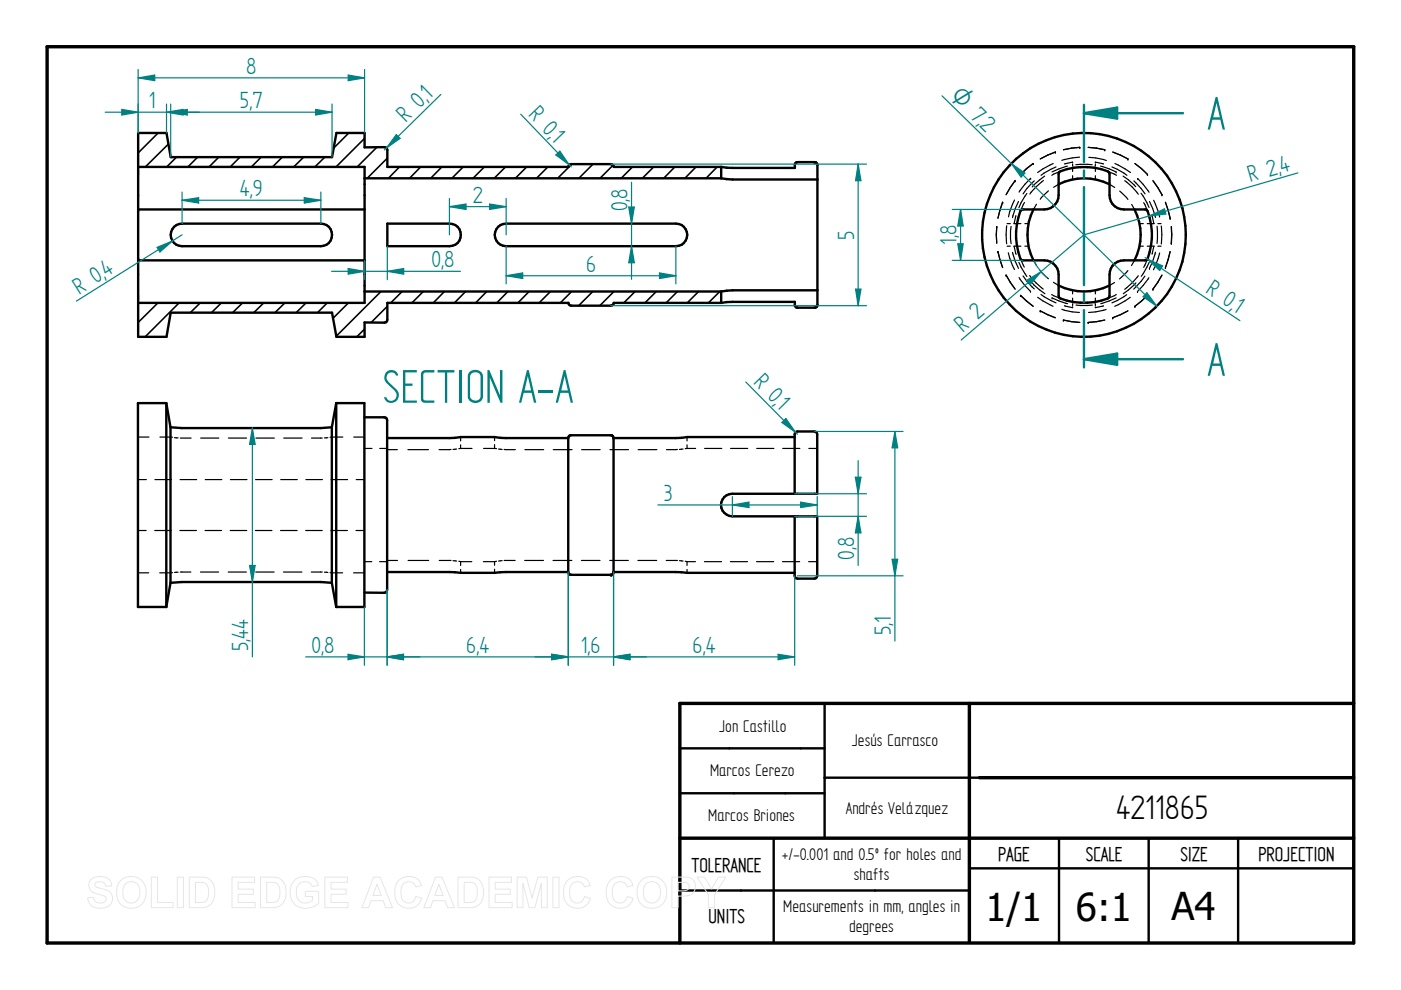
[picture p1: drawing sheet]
<svg xmlns="http://www.w3.org/2000/svg" width="297mm" height="210mm" viewBox="0 0 297 210" stroke-linecap="round" stroke-linejoin="round" font-family="sans-serif">
<path d="M10 9.9h277v190h-277zM205.5 149.1v50.5M287 149.1h-142.9v50.8M144.1 177.7h142.9M207.6 164.9h79.4" fill="none" stroke="#000" stroke-width=".72"/>
<g fill="none" stroke="#000" stroke-width=".51">
<path d="M235.2 39.1a12.1 12.1 0 0 0-10.8 0M216.5 44.5l4.9-.1a3.1 3.1 0 0 0 3-3l.1-4.9a13.1 13.1 0 0 1 10.6 0l.1 .4v4.5a2.98 2.98 0 0 0 3 3l4.9 .1a13.1 13.1 0 0 1 0 10.6l-4.9 .1a3 3 0 0 0-3 3v4.5l-.1 .4a13.1 13.1 0 0 1-10.6 0l-.1-4.9a3.1 3.1 0 0 0-3-3l-4.9-.1a13.1 13.1 0 0 1 0-10.6zM219.1 44.4a12.1 12.1 0 0 0 0 10.8M240.5 44.4a11.8 11.8 0 0 1 0 10.8M235.2 60.5a12.1 12.1 0 0 1-10.8 0M35.3 85.5l.8 5.1M35.3 85.5h-6.1v43.2h6.1M35.3 85.5v43.2M36.1 90.6v33M36.1 90.6l2.5 .2h29.4l2.4-.2M70.4 90.6v33M71.3 85.5h6v43.2h-6"/>
<path d="M71.3 85.5l-.9 5.1M71.3 85.5v43.2M77.3 88.5h4.1l.4 .1 .3 .5v36l-.3 .5-.4 .1-4.1-.1M82.1 92.9h13.2l2.4-.2h7.2l2.4 .2h13.2M121 92.3l-.3 .1-.2 .4v28.5l-22.8 .2-2.4-.2h-13.2M121.1 92.3h8.6l.3 .5M130 92.8l.1 .1M130.1 92.9v28.4M168.5 92.7h-22.8l-2.4 .2h-13.2M168.5 104.7l.1-12.9 .5-.3 3.9 .1 .3 .5v12.6h-18a2.39 2.39 0 0 0-2.4 2.4 2.39 2.39 0 0 0 2.4 2.4h18v12.6l-.3 .5-3.9 .1-.5-.3-.1-12.9M36.1 123.6l-.8 5.1M36.1 123.6l2.5-.2h29.4l2.4 .2"/>
<path d="M70.4 123.6l.9 5.1M120.5 121.3l.1 .4 .4 .2h8.5M130.1 121.3l-.2 .5-.3 .1M130.1 121.3l38.4 .2M144.1 158.7h30.7M174.8 149.1v28.6M144.1 168.2h30.7M164 177.7v22.2M207.6 164.9h-32.8M224.5 177.7v22.2M243.5 177.7v22.2M262.5 177.7v22.2"/>
<path d="M144.1 188.8h61.4M205.5 184.1h81.5"/>
<circle cx="229.8" cy="49.8" r="21.6"/>
</g>
<g fill="none" stroke="#000" stroke-width=".25">
<path d="M215.2 38.3l-1.9 3M215.2 38.3h.1M218.5 37.8l-1.2 1.3-1.2 1.6M218.5 37.8h.1M219 34.7l-2.6 2.3M219 34.7h.1M219.1 34.7l-2.7 2.3M219.1 34.7h.1M219.3 38.4l-1.6 1.6-.8 1.1M221.2 38.3l-1.5 1.3-1.3 1.5M221.5 37.3l-2.6 2.3M222.1 32.9l-1.5 .8"/>
<path d="M223.3 34.7l-2.2 1.1-1.1 .8M223.8 32.2h.1M223.8 32.2l-1.7 .7M223.8 32.3h.1M223.8 32.3l-1.7 .6M223.9 35.4l-3.2 1.8M224.4 39.1l-1 .6M224.8 36.3l-1.8 .9M226.3 35.2l-3.2 1.2M227.4 35.4v1M227.4 37.3v.8M227.4 34.5v-.1l-1.7 .4"/>
<path d="M227.4 34.8v.4M228.1 34.9h3.5M228.9 33.3l-1.6 .2-2.2 .5M228.9 31.2h.1M228.9 31.2l-3.4 .6M230.7 31.2l3.5 .5M230.8 33.4l1.5 .1 2.3 .5M232.2 37.3v.8M232.2 34.6v-.2l1.8 .4M232.2 34.8v.3M232.2 35.4v1M233.3 35.2l3.3 1.2"/>
<path d="M234.2 31.7h.1M234.9 36.3l1.8 .9M235.2 39.1l1.1 .7M235.8 35.4l1.1 .5 2 1.3M235.9 32.2l1.7 .7M235.9 32.3l1.7 .6M236.4 34.7l3.3 1.9M236.6 36.4h.1M237.6 32.9l1.5 .8M238.1 37.3l1.2 .8 1.5 1.5M238.5 38.3a11.6 11.6 0 0 1 2.8 2.9M239.1 33.7h.1"/>
<path d="M240.4 38.4l2.4 2.7M241.2 37.8l2.4 3M241.2 37.8h.1M243.3 37h.1M243.3 37l-2.7-2.3 2.7 2.3M244.4 38.3l1 1.5M244.5 38.3l1 1.5M245.4 39.8l1 1.5M211.3 48h.1M211.3 48v3.6M211.6 53.3l.4 1.7M211.6 53.3h.1"/>
<path d="M212 55l.6 1.7M212 44.6l-.4 1.7M212.6 42.9h.1M212.6 42.9l-.6 1.7M213.3 58.3l1.9 3M213.3 58.3h.1M213.4 47.9l-.1 1.9 .1 1.9M213.5 47.4h.7M213.5 52.2h.7M213.8 53.6l.3 1.1 1 2.5M214.4 48l-.2 2.6 .2 1M214.7 53.5l.6 1.9 .6 1.5"/>
<path d="M215.1 42.4l-1 2.5-.3 1.1M215.4 45.7l-.4 1.7h1.4M215.9 42.7l-.6 1.5-.6 1.9M216 55.6l1.7 3M216.1 58.8l1.2 1.7 1.2 1.3M216.3 54.8l.9 1.8M216.4 52.2h-1.4l.4 1.7M216.9 58.5l.8 1.1 1.6 1.7M217.2 42.9l-.9 1.9M217.3 47.4h.8M217.3 52.2h.8M217.7 41l-1.2 2-.5 1"/>
<path d="M218.3 58.4l1.4 1.6 1.5 1.3M219.1 55.2l.6 1.1M219.7 43.3l-.6 1.1M220.5 57.3l1.8 1.8M222.3 40.5l-1.7 1.7M223.3 59.9l1.1 .6M236.3 59.9l-1.1 .6M237.4 40.5l1.7 1.8M239.1 57.4l-1.7 1.7M239.9 43.3l.6 1.1M240.5 55.2l-.6 1.1M240.8 60l-2.6 2.3"/>
<path d="M241.3 58.5l-1.3 1.5-1.5 1.3M241.6 47.4h.8M241.6 52.2h.8M241.9 41l1.7 3M242.5 43l.8 1.8M242.7 58.5l-.8 1.1-1.5 1.7M243.2 47.4h1.5M243.2 52.2h1.5M243.3 54.8l-.8 1.9M243.6 58.9l-2.4 2.9M243.7 55.6l-1.7 3M243.7 56.9h.1"/>
<path d="M243.7 42.7l.7 1.5 .6 1.9M244.3 45.7l.3 1.7M244.6 42.5l1.3 3.5M244.6 52.2l-.3 1.7M245 53.5l-.6 1.9-.7 1.5M245.3 48v3.6M245.4 59.9l-1 1.4M245.5 59.9l-1 1.4M245.5 47.4h.7M245.5 52.2h.7M245.9 53.6l-1.3 3.6M246.2 47.9l.1 1.9-.1 1.9"/>
<path d="M246.3 41.3h.1M246.3 58.3l-.9 1.6M246.4 41.3h.1M246.4 58.3l-.9 1.6M247.1 56.7h.1M248.1 46.3h.1M248.1 53.3l-1 3.4M248.1 46.3l-1-3.4 1 3.4M248.3 51.6h.1M248.3 48l.1 1.8M248.4 48l.1 1.8M248.4 51.6h.1"/>
<path d="M248.4 49.8l-.1 1.8M248.5 49.8l-.1 1.8M216.4 62.7l2.7 2.2M216.4 62.7h.1M216.4 62.6l1.3 1.2M216.4 62.6h.1M218.5 61.8h.1M218.9 60l2.6 2.3M220 63l3.3 1.9M220.6 65.9l1.5 .8M220.6 65.9h.1M220.7 62.4l3.2 1.8"/>
<path d="M222.1 66.7l1.6 .7M222.1 66.7l1.7 .7M223 62.4l1.8 .9M223.1 63.2h.1M223.1 63.2l3.3 1.2M225.1 65.6l2.2 .5 1.6 .2M225.5 67.9l3.4 .5M225.5 67.9h.1M225.7 64.8l1.7 .4v-.2M227.4 61.6v.7M227.4 63.2v1M227.4 64.4v.4"/>
<path d="M230.7 68.4h.1M231.6 64.7h-3.5M232.2 63.2v1M232.2 61.6v.7M232.2 64.4v.4M234 64.9l-1.8 .3v-.1M234.2 67.9l-3.5 .5M234.5 65.6l-2.2 .5-1.5 .2M235.9 67.4h.1M236.6 63.2l-3.2 1.2M236.7 62.4l-1.8 .9M238.9 62.5l-2 1.2-1.1 .5"/>
<path d="M239.1 65.9l-3.2 1.5M239.6 63l-1.1 .8-2.2 1.1M240.6 64.9h.1M241.2 61.8h.1M242 63.8l-1.4 1.1M243.3 62.6l-1.3 1.2M243.3 62.7l-1.3 1.1M244.4 61.3h.1M244.5 61.3h.1M29.2 92.7h2.4M33.9 92.7h2.3M36.1 92.7h.5"/>
<path d="M37 92.8h.8M38.2 92.9h2.3M42.5 92.9h3.9M48.4 92.9h3.9M54.3 92.9h3.9M60.2 92.9h3.8M68.3 92.9h-2.3M69.5 92.8h-.7M72.7 92.7h-2.7M75 92.7h2.3M77.3 95.1h1.6M80.5 95.1h1.6"/>
<path d="M82.1 95.3h2.1M86.5 95.3h4.3M95.6 95.3h-2.5M96.8 95.2l-.7 .1M97.7 92.7v.8M97.7 94.3v.8M97.7 95.1h-.4M97.7 95.1h2.4M102.5 95.1h2.4M104.9 92.7v.7M104.9 94.3v.8M104.9 95.1h.4"/>
<path d="M105.7 95.2l.8 .1M106.9 95.3h2.4M111.3 95.3h4M117.3 95.3h4M123.3 95.3h4M129.3 95.3h4M135.3 95.3h4M143.6 95.3h-2.3M144.8 95.2l-.7 .1M145.7 92.7v.8M145.7 94.3v.8M145.7 95.1h1.8"/>
<path d="M145.7 95.1h-.4M149.4 95.1h3.6M154.9 95.1h3.6M160.4 95.1h3.7M165.9 95.1h3.7M171.5 95.1h1.8M29.2 101.7h1.8M29.2 112.5h1.8M32.8 112.5h3.5M32.8 101.7h3.6M38.1 112.5h3.6M38.2 101.7h3.5"/>
<path d="M43.5 112.5h3.5M43.5 101.7h3.5M48.8 112.5h3.5M48.8 101.7h3.6M54.1 112.5h3.6M54.2 101.7h3.5M59.5 112.5h3.5M59.5 101.7h3.5M64.8 112.5h3.5M64.9 101.7h3.5M70.1 112.5h3.6M70.2 101.7h3.5"/>
<path d="M75.5 112.5h1.8M75.5 101.7h1.8M77.3 119.1h1.5M80.5 119.1h1.6M82.1 118.8h2.2M86.5 118.8h4.4M93.1 118.8h2.5M96.1 118.9l.7 .1M97.3 119l.4 .1M97.7 119.1v.8M97.7 119.1h2.3M102.5 119.1h2.4"/>
<path d="M104.9 119.1v.7M105.3 119l-.4 .1M106.5 118.9l-.8 .1M109.2 118.8h-2.3M111.2 118.8h4M117.3 118.8h3.9M123.3 118.8h3.9M129.3 118.8h3.9M135.3 118.8h3.9M141.3 118.8h2.3M144.1 118.9l.7 .1M145.3 119l.4 .1"/>
<path d="M145.7 119.1v.8M145.7 119.1h1.7M149.3 119.1h3.7M154.9 119.1h3.6M160.4 119.1h3.6M165.9 119.1h3.6M171.4 119.1h1.9M29.2 121.5h2.3M33.9 121.5h2.3M36.6 121.4l-.5 .1M37.8 121.3l-.8 .1M38.2 121.3h2.3"/>
<path d="M42.5 121.3h3.9M48.4 121.3h3.8M54.2 121.3h3.9M60.1 121.3h3.9M66 121.3h2.3M68.8 121.3l.7 .1M70 121.4l2.6 .1M75 121.5h2.3M97.7 120.7v.8M104.9 120.7v.8M145.7 120.7v.8"/>
</g>
<g fill="#000">
<circle cx="130" cy="92.8" r=".25"/>
<circle cx="129.6" cy="121.9" r=".25"/>
</g>
<path d="M229.8 36.2v1.6M229.8 39.7v20.8M250.8 24h-21v10.4M229.8 62.2v1.8M229.8 65.7v10.5" fill="none" stroke="#008080" stroke-width=".51"/>
<path d="M229.8 24l7.1-1.2v2.3z" fill="#008080"/>
<path d="M229.8 24l7.1-1.2v2.3zM229.8 76.2h21" fill="none" stroke="#008080" stroke-width=".51"/>
<path d="M229.8 76.2l7.1-1.2v2.3z" fill="#008080"/>
<path d="M229.8 22.2v1.8M229.8 76.2l7.1-1.2v2.3zM229.8 76.2v1.7" fill="none" stroke="#008080" stroke-width=".51"/>
<g fill="none" stroke="#000" stroke-width=".34">
<path d="M33.5 28.2l-4.2 4.2M35.7 30.5l-4.9 4.9M37.4 33.3l-2.1 2.1M41.9 33.3l-2.1 2.1M46.4 33.3l-2.1 2.1M50.9 33.3l-2.1 2.1M55.4 33.3l-2.1 2.1M59.9 33.3l-2.1 2.1M64.4 33.3l-2.1 2.1M68.9 33.3l-2.1 2.1M74 28.2l-3.3 3.2M77.3 29.3l-6.1 6.1"/>
<path d="M79.9 31.2l-4.2 4.2M82.1 33.5l-4.3 4.3M84.7 35.4l-2.4 2.4M89.2 35.4l-2.4 2.4M93.7 35.4l-2.4 2.4M98.2 35.4l-2.4 2.4M102.7 35.4l-2.4 2.4M107.2 35.4l-2.4 2.4M111.7 35.4l-2.4 2.4M116.2 35.4l-2.5 2.4M121.2 34.8l-3 3M125.7 34.8l-3 3"/>
<path d="M130 35.1l-2.8 2.7M134.1 35.4l-2.4 2.4M138.6 35.4l-2.4 2.4M143.1 35.4l-2.4 2.4M147.6 35.4l-2.4 2.4M152.1 35.4l-2.4 2.4M33.5 64.2l-4.2 4.2M35.3 71.3v.1M38 64.2l-7.2 7.2M42.5 64.2l-2.2 2.1M46.9 64.2l-2.1 2.1M51.4 64.2l-2.1 2.1"/>
<path d="M55.9 64.2l-2.1 2.1M60.4 64.2l-2.1 2.1M64.9 64.2l-2.1 2.1M69.4 64.2l-2.1 2.1M73.9 64.2l-3.3 3.3M77.3 69.8l-1.7 1.6M80.8 61.8l-9.5 9.5M82.1 64.9l-3.4 3.5M85.3 61.8l-2.5 2.4M89.7 61.8l-2.4 2.4M94.2 61.8l-2.3 2.4M98.7 61.8l-2.4 2.4"/>
<path d="M103.2 61.8l-2.4 2.4M107.7 61.8l-2.4 2.4M112.2 61.8l-2.4 2.4M116.7 61.8l-2.4 2.4M121.2 61.8l-2.4 2.4M125.7 61.8l-3 3M130.2 61.8l-3 3M134.7 61.8l-2.5 2.4M139.1 61.8l-2.4 2.4M143.6 61.8l-2.4 2.4M148.1 61.8l-2.4 2.4M152.6 61.8l-2.4 2.4"/>
</g>
<g fill="none" stroke="#000" stroke-width=".51">
<path d="M29.3 35.4h48v28.8h-48M77.3 37.8h75.6M152.9 35.4h-22.8l-.1-.3-.5-.3h-8.4l-.5 .3-.1 .3h-38.4l-.1-3.9-.5-.3h-4.2v-3h-6l-.9 5.1h-34.2l-.9-5.1h-6v43.2h6l.9-5.1h34.2l.9 5.1h6v-3h4.2l.5-.3 .1-3.9h38.4l.1 .3 .5 .3h8.4l.5-.3 .1-.3h22.8M152.9 37.8l2.4 .3h18M152.9 35.4l2.4 .2h13.2v-.7a.57 .57 0 0 1 .6-.5h3.6l.3 .1 .3 .4v29.9l-.2 .3-.4 .1h-3.7M152.9 35.4v2.4M29.3 55.2h48M29.3 44.4h48M36.9 48.1l.5-.4 1.2-.3h29.4a2.39 2.39 0 0 1 2.4 2.4 2.39 2.39 0 0 1-2.4 2.4h-29.4a2.4 2.4 0 0 1-2.2-1.5 2.4 2.4 0 0 1 .5-2.6zM82.1 47.4h13.2a2.39 2.39 0 0 1 2.4 2.4 2.39 2.39 0 0 1-2.4 2.4h-13.2zM105.6 48.1l.5-.4 1.2-.3h36a2.39 2.39 0 0 1 2.4 2.4 2.39 2.39 0 0 1-2.4 2.4h-36a2.4 2.4 0 0 1-2.2-1.5 2.4 2.4 0 0 1 .5-2.6zM77.3 61.8h75.6"/>
<path d="M152.9 64.2l2.4-.2h13.2v.8l.5 .4M152.9 61.8v2.4M173.3 61.6h-18l-2.4 .2"/>
</g>
<circle cx="172.8" cy="34.4" r=".25" fill="#000"/>
<path d="M133.9 52.2l.6 3.5h-1.2z" fill="none" stroke="#008080" stroke-width=".25"/>
<path d="M133.9 52.2l.6 3.5h-1.2z" fill="#008080"/>
<path d="M133.3 43.9h1.2l-.6 3.5z" fill="none" stroke="#008080" stroke-width=".25"/>
<path d="M133.3 43.9h1.2l-.6 3.5z" fill="#008080"/>
<path d="M133.9 38.7v20.5M168.5 109.5h15.2M168.5 104.7h15.2M181.9 109.5l.6 3.5h-1.1z" fill="none" stroke="#008080" stroke-width=".25"/>
<path d="M181.9 109.5l.6 3.5h-1.1z" fill="#008080"/>
<path d="M181.4 101.2h1.1l-.6 3.5z" fill="none" stroke="#008080" stroke-width=".25"/>
<path d="M181.4 101.2h1.1l-.6 3.5z" fill="#008080"/>
<path d="M110.4 24.2l10.7 11.2M117.9 32.9l.8-.9 2 3zM181.9 97.7v22.2" fill="none" stroke="#008080" stroke-width=".25"/>
<path d="M117.9 32.9l.8-.9 2 3z" fill="#008080"/>
<path d="M120.5 121.3v19.8M130.1 139.3l3.5-.6v1.2zM130.1 121.3v19.8" fill="none" stroke="#008080" stroke-width=".25"/>
<path d="M130.1 139.3l3.5-.6v1.2z" fill="#008080"/>
<path d="M117 138.7l3.5 .6-3.5 .6z" fill="none" stroke="#008080" stroke-width=".25"/>
<path d="M117 138.7l3.5 .6-3.5 .6z" fill="#008080"/>
<path d="M113.5 139.3h23.6M130.1 121.3v19.8M165 138.7l3.5 .6-3.5 .6zM168.5 122.1v19" fill="none" stroke="#008080" stroke-width=".25"/>
<path d="M165 138.7l3.5 .6-3.5 .6z" fill="#008080"/>
<path d="M130.1 139.3l3.5-.6v1.2z" fill="none" stroke="#008080" stroke-width=".25"/>
<path d="M130.1 139.3l3.5-.6v1.2z" fill="#008080"/>
<path d="M82.1 139.3l3.5-.6v1.2zM82.1 125.1v16M120.5 121.3v19.8M130.1 139.3h38.4" fill="none" stroke="#008080" stroke-width=".25"/>
<path d="M82.1 139.3l3.5-.6v1.2z" fill="#008080"/>
<path d="M117 138.7l3.5 .6-3.5 .6z" fill="none" stroke="#008080" stroke-width=".25"/>
<path d="M117 138.7l3.5 .6-3.5 .6z" fill="#008080"/>
<path d="M73.8 138.7l3.5 .6-3.5 .6zM77.3 128.7v12.4M82.1 125.1v16M82.1 139.3h38.4" fill="none" stroke="#008080" stroke-width=".25"/>
<path d="M73.8 138.7l3.5 .6-3.5 .6z" fill="#008080"/>
<path d="M82.1 139.3l3.5-.6v1.2z" fill="none" stroke="#008080" stroke-width=".25"/>
<path d="M82.1 139.3l3.5-.6v1.2z" fill="#008080"/>
<path d="M29.3 22.1v6.1M35.3 23.8l3.5-.6v1.2zM35.3 22.1v6.1M64.8 139.3h24.3" fill="none" stroke="#008080" stroke-width=".25"/>
<path d="M35.3 23.8l3.5-.6v1.2z" fill="#008080"/>
<path d="M25.8 23.2l3.5 .6-3.5 .6z" fill="none" stroke="#008080" stroke-width=".25"/>
<path d="M25.8 23.2l3.5 .6-3.5 .6z" fill="#008080"/>
<path d="M29.3 16.5l3.5-.6v1.2zM29.3 14.7v13.5M77.3 14.7v13.5M22.3 23.8h20" fill="none" stroke="#008080" stroke-width=".25"/>
<path d="M29.3 16.5l3.5-.6v1.2z" fill="#008080"/>
<path d="M73.8 15.9l3.5 .6-3.5 .6z" fill="none" stroke="#008080" stroke-width=".25"/>
<path d="M73.8 15.9l3.5 .6-3.5 .6z" fill="#008080"/>
<path d="M29.3 16.5h48M36.2 22.1v11.2M66.9 23.2l3.5 .6-3.5 .6zM70.4 22.1v11.2" fill="none" stroke="#008080" stroke-width=".25"/>
<path d="M66.9 23.2l3.5 .6-3.5 .6z" fill="#008080"/>
<path d="M36.2 23.8l3.5-.6v1.2z" fill="none" stroke="#008080" stroke-width=".25"/>
<path d="M36.2 23.8l3.5-.6v1.2z" fill="#008080"/>
<path d="M36.2 23.8h34.2M84 28.5l.8 .8-2.8 2.1zM93.5 20l-12 11.8" fill="none" stroke="#008080" stroke-width=".25"/>
<path d="M84 28.5l.8 .8-2.8 2.1z" fill="#008080"/>
<path d="M275.2 36.7l-45.4 13.1M243.7 45.8l3.2-1.5 .3 1.1z" fill="none" stroke="#008080" stroke-width=".25"/>
<path d="M243.7 45.8l3.2-1.5 .3 1.1z" fill="#008080"/>
<path d="M201.9 55.2h15M201.9 44.4h15M203.1 51.7h1.1l-.5 3.5z" fill="none" stroke="#008080" stroke-width=".25"/>
<path d="M203.1 51.7h1.1l-.5 3.5z" fill="#008080"/>
<path d="M203.7 44.4l.5 3.5h-1.1z" fill="none" stroke="#008080" stroke-width=".25"/>
<path d="M203.7 44.4l.5 3.5h-1.1z" fill="#008080"/>
<path d="M38.6 40.7v6.7M64.5 41.9l3.5 .6-3.5 .6zM68 40.7v6.7M203.7 44.4v10.8" fill="none" stroke="#008080" stroke-width=".25"/>
<path d="M64.5 41.9l3.5 .6-3.5 .6z" fill="#008080"/>
<path d="M38.6 42.5l3.5-.6v1.2z" fill="none" stroke="#008080" stroke-width=".25"/>
<path d="M38.6 42.5l3.5-.6v1.2z" fill="#008080"/>
<path d="M33.3 52.5l3.3-1.4-2.7 2.3zM38.6 42.5h29.4M38.6 49.8l-22.4 14" fill="none" stroke="#008080" stroke-width=".25"/>
<path d="M33.3 52.5l3.3-1.4-2.7 2.3z" fill="#008080"/>
<path d="M217.7 59.4l3-1.8-2.3 2.7zM219.1 55.2l.8 1.4 2.1 2.2M229.8 49.8l-26 22.3" fill="none" stroke="#008080" stroke-width=".25"/>
<path d="M217.7 59.4l3-1.8-2.3 2.7z" fill="#008080"/>
<path d="M242.8 54.6l20.1 13.4M243.3 54.9l3.2 1.5-.6 1z" fill="none" stroke="#008080" stroke-width=".25"/>
<path d="M243.3 54.9l3.2 1.5-.6 1z" fill="#008080"/>
<path d="M199.7 20.3l45.6 44.6M243.2 62.1l2.1 2.8-2.9-2z" fill="none" stroke="#008080" stroke-width=".25"/>
<path d="M243.2 62.1l2.1 2.8-2.9-2z" fill="#008080"/>
<path d="M214.4 34.7l2.9 2-.8 .8z" fill="none" stroke="#008080" stroke-width=".25"/>
<path d="M214.4 34.7l2.9 2-.8 .8z" fill="#008080"/>
<path d="M77.3 55.2v4.1M82.1 57.5l3.5-.6v1.2zM82.1 52.2v7.1" fill="none" stroke="#008080" stroke-width=".25"/>
<path d="M82.1 57.5l3.5-.6v1.2z" fill="#008080"/>
<path d="M73.8 56.9l3.5 .6-3.5 .6z" fill="none" stroke="#008080" stroke-width=".25"/>
<path d="M73.8 56.9l3.5 .6-3.5 .6z" fill="#008080"/>
<path d="M70.3 57.5h27.3M95.3 42.1v7.7M95.3 43.8l3.5-.5v1.1zM107.3 42.1v7.7" fill="none" stroke="#008080" stroke-width=".25"/>
<path d="M95.3 43.8l3.5-.5v1.1z" fill="#008080"/>
<path d="M103.8 43.3l3.5 .5-3.5 .6z" fill="none" stroke="#008080" stroke-width=".25"/>
<path d="M103.8 43.3l3.5 .5-3.5 .6z" fill="#008080"/>
<path d="M95.3 43.8h12M107.3 52.2v8M107.3 58.5l3.5-.6v1.2zM143.3 52.2v8" fill="none" stroke="#008080" stroke-width=".25"/>
<path d="M107.3 58.5l3.5-.6v1.2z" fill="#008080"/>
<path d="M139.8 57.9l3.5 .6-3.5 .6z" fill="none" stroke="#008080" stroke-width=".25"/>
<path d="M139.8 57.9l3.5 .6-3.5 .6z" fill="#008080"/>
<path d="M107.3 58.5h36M155.3 105.3v4.2M169.8 106.5l3.5 .6-3.5 .5zM173.3 105.3v4.2" fill="none" stroke="#008080" stroke-width=".25"/>
<path d="M169.8 106.5l3.5 .6-3.5 .5z" fill="#008080"/>
<path d="M155.3 107.1l3.5-.6v1.1z" fill="none" stroke="#008080" stroke-width=".25"/>
<path d="M155.3 107.1l3.5-.6v1.1z" fill="#008080"/>
<path d="M52.9 119.9h1.2l-.6 3.5zM139.5 107.1h33.8" fill="none" stroke="#008080" stroke-width=".25"/>
<path d="M52.9 119.9h1.2l-.6 3.5z" fill="#008080"/>
<path d="M53.5 90.8l.6 3.4h-1.2z" fill="none" stroke="#008080" stroke-width=".25"/>
<path d="M53.5 90.8l.6 3.4h-1.2z" fill="#008080"/>
<path d="M53.5 90.8v48.5M172.7 91.5h18.8M189.7 91.5l.6 3.5h-1.2zM169.1 122.1h22.4" fill="none" stroke="#008080" stroke-width=".25"/>
<path d="M189.7 91.5l.6 3.5h-1.2z" fill="#008080"/>
<path d="M189.1 118.6h1.2l-.6 3.5z" fill="none" stroke="#008080" stroke-width=".25"/>
<path d="M189.1 118.6h1.2l-.6 3.5z" fill="#008080"/>
<path d="M158.1 81l11 11.1M166.6 88.7l2.1 3-2.9-2.1zM189.7 91.5v44.4" fill="none" stroke="#008080" stroke-width=".25"/>
<path d="M166.6 88.7l2.1 3-2.9-2.1z" fill="#008080"/>
<path d="M129.5 34.8h54.2M181.9 34.8l.6 3.5h-1.1zM129.5 64.8h54.2" fill="none" stroke="#008080" stroke-width=".25"/>
<path d="M181.9 34.8l.6 3.5h-1.1z" fill="#008080"/>
<path d="M181.4 61.3h1.1l-.6 3.5z" fill="none" stroke="#008080" stroke-width=".25"/>
<path d="M181.4 61.3h1.1l-.6 3.5z" fill="#008080"/>
<path d="M181.9 34.8v30" fill="none" stroke="#008080" stroke-width=".25"/>
<g fill="none" stroke="#e6e6e6" stroke-width=".21">
<path d="M19.3 186.5a3.1 3.1 0 0 1 4 .2l.4 1.1-1.3 .1a1.28 1.28 0 0 0-1-1 1.28 1.28 0 0 0-1.3 .5v.4a5.6 5.6 0 0 0 2.5 .9 1.98 1.98 0 0 1 1.2 2.4 1.98 1.98 0 0 1-2.2 1.5 2.48 2.48 0 0 1-3-2.2l1.2-.2a1.44 1.44 0 0 0 1.3 1.3 1.44 1.44 0 0 0 1.5-.9 1.18 1.18 0 0 0-1.4-.9 2.36 2.36 0 0 1-2.4-2l.1-.7zM25.8 186.5a3.3 3.3 0 0 1 3.9-.1 3.3 3.3 0 0 1 1.2 3.8 3.2 3.2 0 0 1-3.8 2.3 3.2 3.2 0 0 1-2.4-3.8 3 3 0 0 1 1.1-2.2zM26.5 187.5a1.87 1.87 0 0 1 2.2-.4 1.87 1.87 0 0 1 1 2.1 1.87 1.87 0 0 1-1.8 2.3 1.87 1.87 0 0 1-1.9-2.3l.1-.8zM32.1 186h1.3v5.3h3.3v1.1h-4.6zM37.6 186h1.3v6.4h-1.3zM40.1 186h2.4a2.79 2.79 0 0 1 3 3.3 2.79 2.79 0 0 1-2.9 3.1h-2.5zM41.4 187.1a2.64 2.64 0 0 1 2.5 .5 3.3 3.3 0 0 1-.3 3.5l-.8 .2h-1.4zM49.2 186h4.8v1.1h-3.5v1.4h3.2v1.1h-3.2v1.7h3.6v1.1h-4.9zM55.2 186h2.4a2.79 2.79 0 0 1 3.1 3.3 2.79 2.79 0 0 1-3 3.1h-2.5zM56.6 187.1a2.64 2.64 0 0 1 2.4 .5 3.3 3.3 0 0 1-.3 3.5l-.8 .2h-1.3zM62.3 186.8a3.6 3.6 0 0 1 4.6-.2l.6 1.1-1.3 .3a1.8 1.8 0 0 0-2.2-1 1.8 1.8 0 0 0-1.2 2.1 2.01 2.01 0 0 0 1.1 2.2 2.01 2.01 0 0 0 2.3-.4v-.8h-1.5v-1.1h2.9v2.6a3.8 3.8 0 0 1-5.5-.3 4 4 0 0 1 .2-4.5zM68.9 186h4.8v1.1h-3.5v1.4h3.2v1.1h-3.2v1.7h3.6v1.1h-4.9z"/>
<path d="M79.2 186h1.4l2.6 6.4h-1.4l-.6-1.4h-2.5l-.6 1.4h-1.4zM79.9 187.5l.9 2.4h-1.7zM84.5 186.7a2.87 2.87 0 0 1 4.9 1l-1.3 .3a1.6 1.6 0 0 0-1.8-1 1.6 1.6 0 0 0-1.3 1.7 2.19 2.19 0 0 0 1.3 2.7 1.55 1.55 0 0 0 1.9-1.3l1.2 .4a2.93 2.93 0 0 1-3.4 2 2.93 2.93 0 0 1-2.3-3.3v-.6a3.2 3.2 0 0 1 .8-1.9zM92.3 186h1.4l2.6 6.4h-1.4l-.5-1.4h-2.6l-.5 1.4h-1.4zM93 187.5l.9 2.4h-1.7zM97.1 186h2.4a2.79 2.79 0 0 1 3 3.3 2.79 2.79 0 0 1-2.9 3.1h-2.5zM98.4 187.1a2.64 2.64 0 0 1 2.4 .5 3.3 3.3 0 0 1-.2 3.5l-.9 .2h-1.3zM103.7 186h4.8v1.1h-3.5v1.4h3.2v1.1h-3.2v1.7h3.6v1.1h-4.9zM109.6 186h2l1.2 4.4 1.2-4.4h2v6.4h-1.2v-5.1l-1.4 5.1h-1.2l-1.3-5.1v5.1h-1.3zM117.2 186h1.3v6.4h-1.3zM120.3 186.7a2.87 2.87 0 0 1 4.8 1l-1.2 .3a1.6 1.6 0 0 0-1.9-1 1.6 1.6 0 0 0-1.2 1.7 2.19 2.19 0 0 0 1.3 2.7 1.55 1.55 0 0 0 1.8-1.3l1.3 .4a2.93 2.93 0 0 1-3.5 2 2.93 2.93 0 0 1-2.2-3.3v-.6a3.2 3.2 0 0 1 .8-1.9zM129.3 186.7a2.87 2.87 0 0 1 4.9 1l-1.2 .3a1.6 1.6 0 0 0-1.9-1 1.6 1.6 0 0 0-1.3 1.7 2.19 2.19 0 0 0 1.3 2.7 1.55 1.55 0 0 0 1.9-1.3l1.2 .4a2.93 2.93 0 0 1-3.4 2 2.93 2.93 0 0 1-2.3-3.3l.1-.6a3.2 3.2 0 0 1 .7-1.9z"/>
<path d="M136.2 186.5a3.3 3.3 0 0 1 3.9-.1 3.3 3.3 0 0 1 1.1 3.8 3.2 3.2 0 0 1-3.7 2.3 3.2 3.2 0 0 1-2.4-3.8 3 3 0 0 1 1.1-2.2zM136.9 187.5a1.87 1.87 0 0 1 2.2-.4 1.87 1.87 0 0 1 .9 2.1 1.87 1.87 0 0 1-1.8 2.3 1.87 1.87 0 0 1-1.8-2.3l.1-.8zM142.4 186h2.1a2.5 2.5 0 0 1 2.7 1 2.08 2.08 0 0 1-.1 2.2 2.08 2.08 0 0 1-2.1 .8h-1.2v2.4h-1.4zM143.8 187.1h.6a1.28 1.28 0 0 1 1.7 .9 1.22 1.22 0 0 1-1.6 .9h-.7zM147.8 186h1.5l1.6 2.5 1.4-2.5h1.6l-2.4 3.7v2.7h-1.3v-2.7z"/>
</g>
<g font-size="11.3" fill="#008080">
<text x="255.9" y="27.5">A</text>
<text x="255.9" y="79.7">A</text>
<text x="81.1" y="85.4">SECTION A-A</text>
</g>
<g font-size="8.1">
<text x="236.7" y="173.7">4211865</text>
<text x="208.9" y="195.3">1/1</text>
<text x="228.1" y="195.3">6:1</text>
<text x="248.4" y="195.1">A4</text>
</g>
<g font-size="5.6" fill="#008080">
<text x="52.2" y="15.6">8</text>
<text x="31.6" y="22.9">1</text>
<text x="50.9" y="22.9">5,7</text>
<text x="91" y="21.3" transform="rotate(-45 91 21.3)">1</text>
<text x="86.1" y="26.1" transform="rotate(-45 86.1 26.1)">R 0,</text>
<text x="111.9" y="24.5" transform="rotate(46 111.9 24.5)">R 0,</text>
<text x="116.6" y="29.4" transform="rotate(46 116.6 29.4)">1</text>
<text x="207.6" y="26.8" transform="rotate(44 207.6 26.8)">2</text>
<text x="50.9" y="41.6">4,9</text>
<text x="265.1" y="38.7" transform="rotate(-16 265.1 38.7)">R 2,</text>
<text x="271.8" y="36.7" transform="rotate(-16 271.8 36.7)">4</text>
<text x="100.2" y="43">2</text>
<text x="133" y="44.8" transform="rotate(-90 133 44.8)">0,8</text>
<text x="181.1" y="50.8" transform="rotate(-90 181.1 50.8)">5</text>
<text x="202.8" y="51.9" transform="rotate(-90 202.8 51.9)">1,8</text>
<text x="22.6" y="58.8" transform="rotate(-32 22.6 58.8)">4</text>
<text x="91.5" y="56.7">0,8</text>
<text x="124.2" y="57.6">6</text>
<text x="16.8" y="62.4" transform="rotate(-32 16.8 62.4)">R 0,</text>
<text x="255.4" y="62" transform="rotate(34 255.4 62)">R 0,</text>
<text x="261.2" y="65.8" transform="rotate(34 261.2 65.8)">1</text>
<text x="204.2" y="70.6" transform="rotate(-40 204.2 70.6)">R 2</text>
<text x="159.6" y="81.2" transform="rotate(45 159.6 81.2)">R 0,</text>
<text x="164.4" y="86.1" transform="rotate(45 164.4 86.1)">1</text>
<text x="140.7" y="106.2">3</text>
<text x="181.1" y="118.7" transform="rotate(-90 181.1 118.7)">0,8</text>
<text x="188.8" y="134.7" transform="rotate(-90 188.8 134.7)">5,1</text>
<text x="52.6" y="138" transform="rotate(-90 52.6 138)">5,44</text>
<text x="66" y="138.4">0,8</text>
<text x="98.8" y="138.4">6,4</text>
<text x="123.1" y="138.4">1,6</text>
<text x="146.9" y="138.4">6,4</text>
</g>
<text font-size="5.4" fill="#008080" x="201.2" y="20.5" transform="rotate(44 201.2 20.5)">O 7,</text>
<g font-size="4.8">
<text x="146.6" y="184.8">TOLERANCE</text>
<text x="211.6" y="182.5">PAGE</text>
<text x="230.2" y="182.5">SCALE</text>
<text x="250.3" y="182.5">SIZE</text>
<text x="266.8" y="182.5">PROJECTION</text>
<text x="150.2" y="195.8">UNITS</text>
</g>
<g font-size="4.1">
<text x="152.5" y="155.1">Jon Castillo</text>
<text x="180.6" y="158.2">Jesús Carrasco</text>
<text x="150.5" y="164.5">Marcos Cerezo</text>
<text x="179.3" y="172.6">Andrés Velázquez</text>
<text x="150.2" y="174.1">Marcos Briones</text>
<text x="165.8" y="182.4">+/-0.001 and 0.5º for holes and</text>
<text x="181" y="186.6">shafts</text>
<text x="166.1" y="193.5">Measurements in mm, angles in</text>
<text x="180" y="197.6">degrees</text>
</g>
</svg>
